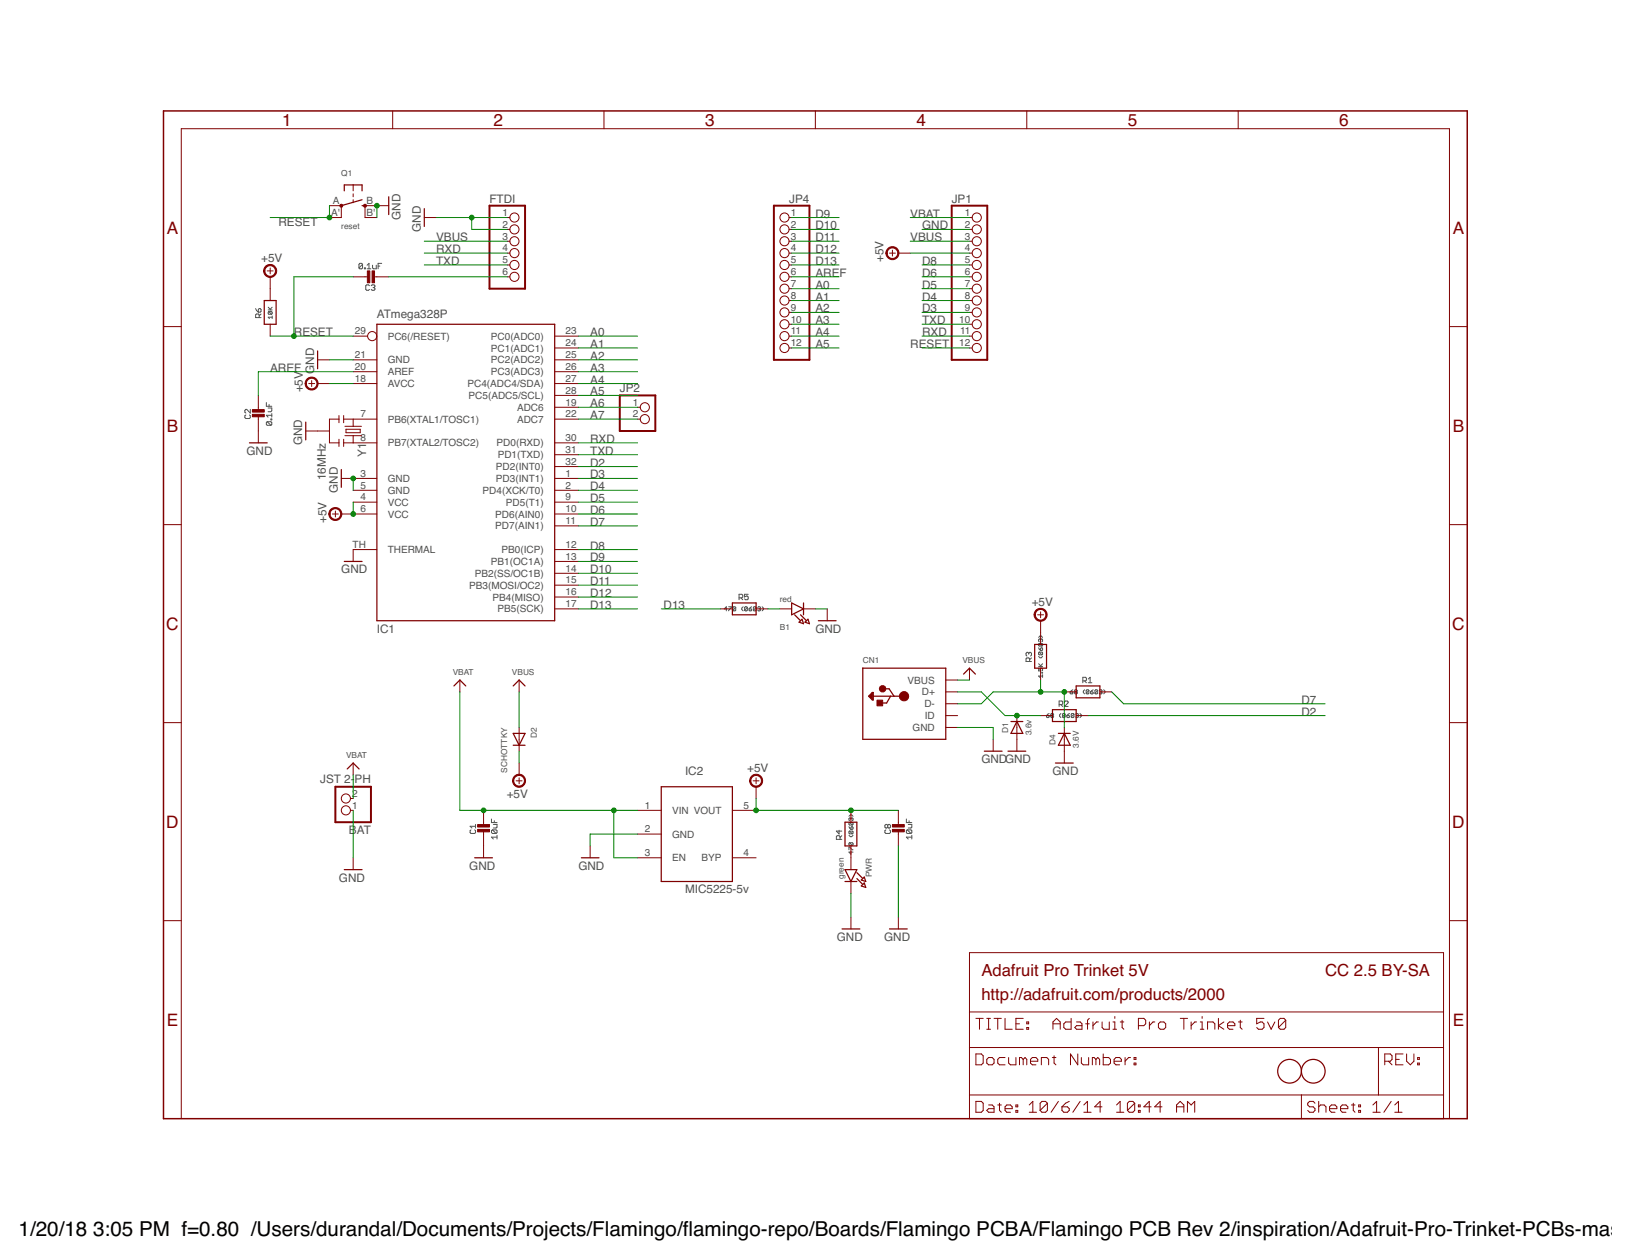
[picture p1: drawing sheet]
<svg xmlns="http://www.w3.org/2000/svg" width="279mm" height="216mm" viewBox="0 0 279 216" stroke-linecap="round" stroke-linejoin="round" font-family="sans-serif">
<g fill="none" stroke="#505050" stroke-width=".17">
<path d="M43.8 52.9l.5 .6M44.3 53l.3-.1 .1 .1v.3l-.1 .2h-.3zM44.4 54.4v-.4l-.1-.2h-.3l-.2 .2v.4h.9M44.7 53.8l-.3 .3M46 53.1h.7M46 52.6l.4 .5M46.1 53.4h.4l.2 .1-.2 .3M46.1 53.4l-.1 .3 .5 .1M46.1 53.4l.4 .4M46.7 54.4h-.7l.2 .2M46.7 54.1v.5M46.7 52.6l-.4 .4"/>
<path d="M62.1 45.3l-.1-.2h-.3l-.2 .2v.6M62.1 45.3v.6l-.1 .2h-.3l-.2-.2M62.1 45.3l-.6 .6M62.5 45.9h.1v.2h-.1zM62.9 46.1h.7M62.9 45.4l.3-.3v1M63.3 49l-.1-.2h-.3l-.2 .2v.6l.2 .1h.3l.1-.1M63.6 49l.2-.2h.3l.2 .2-.2 .3M63.9 45.4v.5l.1 .2h.5v-.7M63.9 49.3h.2M64.1 49.3l.2 .1-.2 .3h-.3l-.2-.1M64.8 45.6h.3"/>
<path d="M65.4 45.1h-.6v1M42.1 71.1l-.1 .1v.4l.1 .1h.7l.1-.1v-.4l-.1-.1M42.9 70.1v.7l-.6-.7h-.2l-.1 .2v.3l.1 .2M45.7 69v.6h.9M45.8 72.3l-.1 .1v.3l.1 .2h.6M45.8 72.3h.6l.2 .1v.3l-.2 .2M45.8 72.3l.6 .6M46 69.9h.6v.5l-.2 .1h-.4M46.1 69.3v.3M46.4 71.8h.2v.1h-.2zM46.6 70.9v.6M46.6 71.2h-.9l.3 .3"/>
<path d="M124.6 104.3h-.5l.4-.3v.7M124.9 104h.4l-.4 .7M126.1 104.1l-.3-.1-.2 .6M126.1 104.1v.5l-.1 .1-.4-.1M126.1 104.1l-.5 .5M126.7 102.4h.4l.2-.1v-.3l-.2-.2h-.4v1M127 102.4l.3 .4M127.4 104l-.3 .2v.2l.3 .3M128.1 104.1l-.3-.1-.2 .1v.5M128.1 104.1v.5l-.1 .1-.4-.1M128.1 104.1l-.5 .5M128.2 101.8h-.6v.5l.3-.2 .3 .2v.3l-.1 .2h-.3l-.2-.2"/>
<path d="M128.4 104.3h.3l.1 .3-.3 .1zM128.8 104l-.4 .3M129.6 104.1l-.4-.1-.1 .6M129.6 104.1v.5l-.1 .1-.4-.1M129.6 104.1l-.5 .5M129.9 104.1l.3-.1 .1 .1-.1 .2M130.1 104.3h.1M130.2 104.3l.1 .1-.1 .3-.3-.1M130.6 104l.3 .2v.2l-.3 .3M176.3 112l-.1-.2-.3 .2v.2l.1 .2M176.3 112l.2-.2 .3 .2v.2l-.1 .2M176.3 112v.1"/>
<path d="M176.5 113.3v-.4l-.2-.2h-.3l-.1 .2v.4h.9M176.8 112.7l-.3 .3M178 114.5v.5h.4l-.1-.3 .1-.2 .3 .1-.1 .4M178 114.2h.7M178 113.7l.5 .5M178 112.5l.3 .2h.2l.2-.2M178 111l.4 .5M178 109.2l.3-.2h.2l.2 .2M178.1 110.3h.5l.1 .1-.1 .3M178.1 111.7h.5l.1 .2-.1 .3M178.1 110.3l-.1 .1 .1 .3h.5M178.1 111.7l-.1 .4 .6 .1"/>
<path d="M178.1 111.7l.5 .5M178.1 110.3l.5 .4M178.4 109.6l.1-.1 .2 .1-.1 .4M178.4 111.1l.1-.1 .2 .1-.1 .4h-.2zM178.4 109.6l-.1-.1-.3 .1 .1 .4M178.4 109.6v.1M178.6 115.2l.1 .1zM178.7 115.8h-.7l.3 .3M178.7 115.6v.5M178.7 113.7l-.3 .4M183.4 118.6h.4l.1 .2-.3 .1zM183.9 118.2l-.5 .4"/>
<path d="M184.3 118.6l-.1 .1 .1 .2 .4-.1-.2-.2M184.3 118.6h.2M184.3 118.6l-.1-.2 .1-.2 .4 .1-.2 .3M185.6 116.7h.5l.1-.2v-.3l-.1-.1h-.5v.9M185.9 118.2l-.2 .2v.3l.2 .2M185.9 116.7l.3 .3M186.5 116.4l.4-.3v.9M186.5 117h.7M186.6 118.3v.5l-.1 .1-.3-.1M186.6 118.3l-.3-.1-.1 .1v.5M186.6 118.3l-.4 .5M186.9 118.6h.4l.1 .2-.4 .1z"/>
<path d="M187.4 118.2l-.5 .4M188.2 118.3v.5l-.2 .1-.3-.1M188.2 118.3l-.4-.1-.1 .6M188.2 118.3l-.5 .5M188.4 118.3l.4-.1 .1 .1-.1 .3M188.7 118.6h.1M188.8 118.6l.1 .1-.1 .2-.4-.1M189.2 118.2l.2 .2v.3l-.2 .2M145.5 139.9l.3-.3h.2l.2 .3M179.4 122.6h.3l.1 .2-.3 .2zM179.8 122.3l-.4 .3M180.2 122.6l-.1-.1 .1-.2 .4 .1-.1 .2"/>
<path d="M180.2 122.6l-.1 .1 .1 .3 .4-.2-.1-.2M180.2 122.6h.3M181.5 120.7h.5l.2-.1v-.3l-.2-.2h-.5v1M181.8 122.3l-.2 .2v.2l.2 .3M181.8 120.7l.4 .4M182.5 120.3l.1-.2h.3l.2 .2v.1l-.6 .7h.6M182.6 122.4l-.4-.1-.1 .1v.4M182.6 122.4v.4l-.1 .2-.4-.2M182.6 122.4l-.5 .4M182.9 122.6h.3l.1 .2-.3 .2zM183.3 122.3l-.4 .3M184.1 122.4v.4l-.1 .2-.4-.2"/>
<path d="M184.1 122.4l-.4-.1-.1 .5M184.1 122.4l-.5 .4M184.4 122.4l.3-.1 .1 .1-.1 .2M184.6 122.6h.1M184.7 122.6l.1 .1-.1 .3-.3-.2M185.1 122.3l.2 .2v.2l-.2 .3M80.7 142.2l-.1 .1v.4l.1 .1h.7l.1-.1v-.4l-.1-.1M81.5 141.3v.6M81.5 141.6h-.9l.3 .3M84.2 140.3v.6h1M84.4 142.2l-.2 .1v.4l.2 .1h.6M84.4 142.2h.6l.2 .1v.4l-.2 .1"/>
<path d="M84.4 142.2l.6 .6M84.6 141.3h.6v.4l-.2 .2h-.4M84.7 140.6v.3M85.2 143.4h-1l.4 .4M85.2 143.1v.7M143.8 142.3v.6l-.4-.5h.9M144 143.8v-.4l-.2-.2h-.3l-.1 .2v.4h.9M144.3 143.2l-.3 .3M145.5 145.6v-.5l.7 .5M145.5 143.1l.3 .3h.2l.2-.3M145.5 141.6l.4 .5M145.6 140.9l-.1 .1 .1 .4h.5"/>
<path d="M145.6 142.4l-.1 .1 .1 .4h.5M145.6 144.4l-.1 .1 .1 .4h.5M145.6 144.4l.6 .1-.1 .4M145.6 140.9h.5l.1 .1-.1 .4M145.6 142.4l.6 .1-.1 .4M145.6 144.4l.5 .5M145.6 142.4l.5 .5M145.6 140.9l.5 .5M145.9 145.9v.5l-.4-.4h.7M145.9 140.3v.1M145.9 140.3l-.1-.1-.3 .1 .1 .3M145.9 140.3l.1-.1 .2 .1-.1 .3"/>
<path d="M146 141.6l.2 .2v.2l-.3 .1v-.3zM151.8 142.2l-.1 .1v.4l.1 .1h.7l.1-.1v-.4l-.1-.1M152.2 141.4l-.2-.1-.3 .1v.3l.1 .2 .4-.2M152.2 141.4l.1-.1 .3 .1v.3l-.1 .2-.3-.2M152.2 141.4v.3M155.4 140.3v.6h.9M155.5 142.2h.6l.2 .1v.4l-.2 .1M155.5 142.2l-.1 .1v.4l.1 .1h.6M155.5 142.2l.6 .6M155.7 141.3h.6v.4l-.2 .2h-.4M155.8 140.6v.3M156.3 143.4h-.9l.3 .4"/>
<path d="M156.3 143.1v.7"/>
</g>
<g fill="none" stroke="#800000" stroke-width=".21">
<path d="M59 32.7v-1h3.1v1M62.1 35.2h.5M62.1 34.2l-3.6 1M66.6 33.7v3.1M72.7 35.8v3M45.3 51.5h2v4.1h-2zM64.6 55.6h30.5v50.8h-30.5zM42.8 75.9h3M52.4 72.3v3.1M54.4 60.1v3.1M58.5 80.5v3M59 96.2h3.1"/>
<path d="M77.8 117.5l1-1 1 1M88 117.5l1-1 1 1M125.5 103.3h4.1v2h-4.1zM135.7 103.3l2 1-2 1zM136.2 105.3l1 1.1M137 106.6l.5-.5 .2 .8zM137.2 105.3l1 1.1M137.7 103.3v2M138 106.6l.5-.5 .2 .8zM140.3 106.4h3M147.9 114.5h14.2v12.2h-14.2zM149.1 119.3l.3-.3v.6l-.2-.3"/>
<path d="M149.5 118.7h.2v1.2h-.2l-.6-.6zM149.5 118.7v1.1M149.7 119.3h5.3M151.6 118h.8l.8 1.3M152.7 119.3l-.7 1.2h-1M165.2 115.5l1-1 1 1M177.4 110.4h2v4.1h-2zM184.5 117.5h4v2.1h-4zM59.5 131.8l1-1.1 1.1 1.1M88 125.7h2l-1 2zM88 127.7h2M113.3 134.8h12.2v16.2h-12.2z"/>
<path d="M168.7 128.7h3.1M172.8 128.7h3M173.3 123.6h2M174.3 123.6l1 2.1h-2zM180.4 121.6h4.1v2h-4.1zM180.9 130.7h3.1M181.4 125.7h2.1M182.4 125.7l1.1 2h-2.1zM59 149h3.1M81.4 147h3M99.7 147h3M144.3 159.2h3.1"/>
<path d="M144.8 151h2.1M144.8 140.9h2.1v4h-2.1zM144.8 149h2.1l-1 2zM146.9 150.5l1 1.1M146.9 149.5l1 1M147.6 151.8l.5-.5 .3 .8zM148.1 150.3l.3 .7-.8-.2zM152.5 159.2h3"/>
<circle cx="221" cy="183.6" r="2.03"/>
<circle cx="225.1" cy="183.6" r="2.03"/>
</g>
<g fill="none" stroke="#800000" stroke-width=".17">
<path d="M67.3 19v3.1M103.5 19v3.1M139.8 19v3.1M176 19v3.1M212.2 19v3.1M56.5 35.2h2v2.1h-2M60.5 31.7v1M60.5 33.2v.5M60.5 34.2v.5M66.6 35.2h-4v2.1h2M72.7 37.3h2.1M87 37.3h.4"/>
<path d="M87 39.3h.4M135.3 37.3h.4M135.3 39.3h.4M166.2 37.3h.4M166.2 39.3h.4M28 56h3.1M45.8 46.4h1M46.3 45.9v1M46.3 47.4v4.1M46.3 55.6v2M60.5 57.6h2.5M60.5 47.4h2.7"/>
<path d="M64 47.4h2.6M87 41.3h.4M87 43.4h.4M87 45.4h.4M87 47.4h.4M95.1 59.6h4M95.1 57.6h4M135.3 59.6h.4M135.3 57.6h.4M135.3 41.3h.4M135.3 43.4h.4M135.3 45.4h.4"/>
<path d="M135.3 47.4h.4M135.3 49.5h.4M135.3 51.5h.4M135.3 53.5h.4M135.3 55.6h.4M152.5 43.4h1M153 42.9v1M154 43.4h2M166.2 59.6h.4M166.2 57.6h.4M166.2 41.3h.4M166.2 43.4h.4"/>
<path d="M166.2 45.4h.4M166.2 47.4h.4M166.2 49.5h.4M166.2 51.5h.4M166.2 53.5h.4M166.2 55.6h.4M248.5 56h3M44.3 67.8v2.6M44.3 71.2v4.7M52.4 73.9h4.1M52.9 65.7h1M53.4 65.2v1"/>
<path d="M54.4 61.7h2.1M54.4 65.7h2.1M58.1 71.8h-1.6v4.1h1.6M58.1 71.2v1.2M58.1 75.3v1.2M58.9 75.9h5.7M58.9 71.8h5.7M58.9 71.2v1.2M58.9 75.3v1.2M59.1 74.7h2.9M59.1 73h2.9M59.3 73.6h2.4v.5h-2.4z"/>
<path d="M60.5 71.8v1.2M60.5 74.7v1.2M60.5 61.7h4.1M60.5 63.7h4.1M60.5 65.7h4.1M95.1 75.9h4M95.1 71.8h4M95.1 61.7h4M95.1 63.7h4M95.1 65.7h4M95.1 79.9h4M95.1 77.9h4"/>
<path d="M95.1 69.8h4M95.1 67.8h4M109.3 71.8h.4M109.3 69.8h.4M28 89.9h3.1M57 88.1h1M57.5 87.6v1M58.5 82h6.1M58.5 88.1h6.1M60.5 84h4.1M60.5 86h4.1M64.6 94.2h-4.1v2"/>
<path d="M95.1 82h4M95.1 84h4M95.1 86h4M95.1 88.1h4M95.1 98.2h4M95.1 96.2h4M95.1 94.2h4M95.1 90.1h4M248.5 89.9h3M78.8 116.5v2.1M89 116.5v2.1M95.1 104.3h4"/>
<path d="M95.1 102.3h4M95.1 100.3h4M123.5 104.3h2M129.6 104.3h2M133.7 104.3h2M137.7 104.3h2.1M141.8 104.3v2.1M162.1 118.6h2M162.1 116.5h2M166.2 114.5v2M177.9 105.3h1M178.4 104.8v1.1"/>
<path d="M178.4 106.4v4M178.4 114.5v2M182.4 118.6h2.1M188.5 118.6h2.1M28 123.8h3.1M60.1 138.9h.4M60.1 136.8h.4M60.5 130.7v2.1M82.9 138.9v2.6M88.5 133.8h1M89 124.7v4M89 130.7v2.1"/>
<path d="M89 133.3v1M109.3 138.9h4M125.5 138.9h4.1M129.1 133.8h1M129.6 133.3v1M129.6 134.8v2M145.9 138.9v2M154 138.9v2.6M162.1 122.6h2M162.1 120.6h2M162.1 124.7h2M170.2 126.7v2"/>
<path d="M174.3 122.6v6.1M178.4 122.6h2M182.4 124.7v6M184.5 122.6h2M248.5 123.8h3M28 157.8h3.1M60.5 147v2M82.9 142.3v4.7M101.2 144.9v2.1M109.3 142.9h4M109.3 147h4M125.5 147h4.1"/>
<path d="M145.9 144.9v4.1M145.9 151v2.1M145.9 157.1v2.1M154 142.3v2.6M154 157.1v2.1M248.5 157.8h3M166.2 163.2h81.2v28.5h-81.2zM166.2 179.5h81.2M166.2 173.4h81.2M167.3 174.5h1.2M167.9 174.5v1.9M169.1 174.5h.7"/>
<path d="M169.1 176.4h.7M169.5 174.5v1.9M170.4 174.5h1.2M171 174.5v1.9M172.3 174.5v1.9h1.2M174.1 175.4h.7M175.4 174.5h-1.3v1.9h1.3M176 175.1h.3v.3h-.3zM176 176.1h.3v.3h-.3zM180.5 175.4h1.2M180.5 176.4v-1.3l.6-.6 .6 .6v1.3M183.6 174.5v1.9h-.9l-.3-.3v-.7l.3-.3h.9"/>
<path d="M184.5 175.1h.7l.3 .3v1h-1l-.3-.3 .3-.4h1M186.1 175.4h.6M186.7 174.5l-.3 .3v1.6M187.3 175.1v1.3M188.3 175.1h-.3l-.7 .6M188.9 175.1v1l.3 .3h.9v-1.3M190.8 176.4h.6M190.8 175.1h.3v1.3M191.1 174.2v.3M192 175.1h.6M192.3 174.8v1.3l.3 .3M195.1 175.7h1l.3-.3v-.6l-.3-.3h-1v1.9"/>
<path d="M197 175.1v1.3M198 175.1h-.4l-.6 .6M198.6 175.4l.3-.3h.6l.3 .3v.7l-.3 .3h-.6l-.3-.3zM202.3 174.5h1.3M202.9 174.5v1.9M204.2 175.1v1.3M205.1 175.1h-.3l-.6 .6M205.7 176.4h.7M205.7 175.1h.4v1.3M206.1 174.2v.3M207 176.4v-1.3h.9l.3 .3v1M208.9 174.5v1.9"/>
<path d="M209.8 175.1l-.9 .6 .9 .7M210.4 175.7h1.3v-.3l-.4-.3h-.6l-.3 .3v.7l.3 .3h.6M212.3 175.1h.6M212.6 174.8v1.3l.3 .3M216.7 174.5h-1.3v.9l.6-.3h.3l.4 .3v.7l-.4 .3h-.6l-.3-.3M217.3 175.1l.6 1.3 .6-1.3M220.4 174.8l-.3-.3h-.6l-.4 .3v1.3M220.4 174.8v1.3l-.3 .3h-.6l-.4-.3M220.4 174.8l-1.3 1.3M236.3 179.5v8.1M31.1 191.7v-169.6h217.4v169.6M166.2 187.6h81.2"/>
<path d="M167.3 180.6h.9l.3 .3v1.3l-.3 .3h-.9zM167.3 188.7h.9l.3 .3v1.3l-.3 .3h-.9zM169.1 181.5l.4-.3h.6l.3 .3v.7l-.3 .3h-.6l-.4-.3zM169.5 189.3h.6l.3 .4v.9h-.9l-.4-.3 .4-.3h.9M171 189.3h.6M171.3 189v1.3l.3 .3M172.3 190h1.2v-.3l-.3-.4h-.6l-.3 .4v.6l.3 .3h.6M172.3 181.2h-1l-.3 .3v.7l.3 .3h1M172.9 181.2v1l.3 .3h.9v-1.3M174.1 190.3h.4v.3h-.4zM174.1 189.3h.4v.4h-.4zM175.4 181.5l.3-.3 .3 .3v1"/>
<path d="M175.4 181.5l-.3-.3h-.3v1.3M175.4 181.5v1M176.4 190.6h1.3M176.4 189.3l.6-.6v1.9M176.6 181.8h1.3v-.3l-.3-.3h-.6l-.4 .3v.7l.4 .3h.6M178.5 182.5v-1.3h.9l.3 .3v1M179.5 189v1.3l-.3 .3h-.6l-.3-.3M179.5 189l-.3-.3h-.6l-.3 .3v1.3M179.5 189l-1.2 1.3M180.4 181.2h.6M180.7 180.9v1.3l.3 .3M181.4 188.7l-1.2 1.9"/>
<path d="M182 189.7h1l.3 .3v.3l-.3 .3h-.6l-.4-.3zM183.3 188.7l-.7 .3-.6 .7M184.7 180.6v1.9l-1.2-1.9v1.9M185.1 188.7l-1.2 1.9M185.4 181.2v1l.3 .3h.9v-1.3M185.8 190.6h1.2M185.8 189.3l.6-.6v1.9M187.9 181.5l-.4-.3h-.3v1.3M187.9 181.5v1M187.9 181.5l.3-.3 .3 .3v1M188.9 189.7h-1.3l1-1v1.9M189.1 180.6v1.9h.9l.4-.3v-.7l-.4-.3h-.9"/>
<path d="M191 181.8h1.2v-.3l-.3-.3h-.6l-.3 .3v.7l.3 .3h.6M191.4 190.6h1.2M191.4 189.3l.6-.6v1.9M192.8 181.2v1.3M193.8 181.2h-.3l-.7 .6M194.4 182.2h.3v.3h-.3zM194.4 181.2h.3v.3h-.3zM194.5 189v1.3l-.3 .3h-.6l-.3-.3M194.5 189l-.3-.3h-.6l-.3 .3v1.3M194.5 189l-1.2 1.3M195.1 190.3h.3v.3h-.3zM195.1 189.3h.3v.4h-.3z"/>
<path d="M197.3 189.7h-1.2l.9-1v1.9M199.2 189.7h-1.3l1-1v1.9M201.7 189.7h1.2M201.7 190.6v-1.3l.6-.6 .6 .6v1.3M203.5 190.6v-1.9l.7 .6 .6-.6v1.9M223.1 187.6v4.1M225.4 189l-.3-.3h-.6l-.3 .3v.3l.3 .4h.6l.3 .3v.3l-.3 .3h-.6l-.3-.3M226 189.7l.4-.4h.6l.3 .4v.9M226 188.7v1.9M227.9 190h1.3v-.3l-.4-.4h-.6l-.3 .4v.6l.3 .3h.6M229.8 190h1.2v-.3l-.3-.4h-.6l-.3 .4v.6l.3 .3h.6M231.6 189.3h.7"/>
<path d="M232 189v1.3l.3 .3M232.9 190.3h.3v.3h-.3zM232.9 189.3h.3v.4h-.3zM235.3 190.6h1.3M235.3 189.3l.7-.6v1.9M237.4 181.8h.9l.3-.3v-.6l-.3-.3h-.9v1.9M238 181.8l.6 .7M238.5 188.7l-1.3 1.9M239.1 190.6h1.2M239.1 189.3l.6-.6v1.9M239.2 181.5h.7M240.5 180.6h-1.3v1.9h1.3"/>
<path d="M241.1 180.6v1.2l.6 .7 .7-.7v-1.2M243 182.2h.3v.3h-.3zM243 181.2h.3v.3h-.3z"/>
<circle cx="88.2" cy="37.3" r=".78"/>
<circle cx="88.2" cy="39.3" r=".78"/>
<circle cx="134.5" cy="37.3" r=".78"/>
<circle cx="134.5" cy="39.3" r=".78"/>
<circle cx="167.4" cy="39.3" r=".78"/>
<circle cx="167.4" cy="37.3" r=".78"/>
<circle cx="63.8" cy="57.6" r=".78"/>
<circle cx="88.2" cy="47.4" r=".78"/>
<circle cx="88.2" cy="43.4" r=".78"/>
<circle cx="88.2" cy="45.4" r=".78"/>
<circle cx="88.2" cy="41.3" r=".78"/>
<circle cx="134.5" cy="57.6" r=".78"/>
<circle cx="134.5" cy="59.6" r=".78"/>
<circle cx="134.5" cy="49.5" r=".78"/>
<circle cx="134.5" cy="55.6" r=".78"/>
<circle cx="134.5" cy="51.5" r=".78"/>
<circle cx="134.5" cy="53.5" r=".78"/>
<circle cx="134.5" cy="43.4" r=".78"/>
<circle cx="134.5" cy="41.3" r=".78"/>
<circle cx="134.5" cy="47.4" r=".78"/>
<circle cx="134.5" cy="45.4" r=".78"/>
<circle cx="167.4" cy="59.6" r=".78"/>
<circle cx="167.4" cy="49.5" r=".78"/>
<circle cx="167.4" cy="53.5" r=".78"/>
<circle cx="167.4" cy="57.6" r=".78"/>
<circle cx="167.4" cy="43.4" r=".78"/>
<circle cx="167.4" cy="45.4" r=".78"/>
<circle cx="167.4" cy="55.6" r=".78"/>
<circle cx="167.4" cy="51.5" r=".78"/>
<circle cx="167.4" cy="47.4" r=".78"/>
<circle cx="167.4" cy="41.3" r=".78"/>
<circle cx="110.5" cy="69.8" r=".78"/>
<circle cx="110.5" cy="71.8" r=".78"/>
<circle cx="59.3" cy="138.9" r=".78"/>
<circle cx="59.3" cy="136.8" r=".78"/>
</g>
<path d="M28 19h223.5v172.7h-223.5z" fill="none" stroke="#800000" stroke-width=".25"/>
<g fill="#800000" stroke="#800000" stroke-width=".17">
<path d="M153 142.1h2v.4h-2z"/>
<path d="M153 141.3h2v.4h-2z"/>
<path d="M81.9 142.1h2v.4h-2z"/>
<path d="M81.9 141.3h2v.4h-2z"/>
<path d="M150.3 120h1v.9h-1z"/>
<path d="M43.3 71h2v.4h-2z"/>
<path d="M43.3 70.2h2v.4h-2z"/>
<path d="M63.8 46.4h.4v2.1h-.4z"/>
<path d="M63 46.4h.4v2.1h-.4z"/>
</g>
<g fill="#800000" stroke="#800000" stroke-width=".17">
<path d="M45.6 45.6a1.12 1.12 0 0 1 1.7 .3 1.12 1.12 0 0 1-.7 1.6 1.12 1.12 0 0 1-1.4-1.1h.2a.92 .92 0 0 1 1.3-.7 .92 .92 0 0 1 .2 1.5 .92 .92 0 0 1-1.5-.5v-.3h-.2v-.3z" fill-rule="evenodd"/>
<path d="M88.2 132.9a1.11 1.11 0 0 1 1.8 .4 1.11 1.11 0 0 1-.8 1.6 1.11 1.11 0 0 1-1.3-1.1h.2a.92 .92 0 0 1 1.2-.9 .92 .92 0 0 1 .3 1.6 .92 .92 0 0 1-1.5-.5v-.2h-.2v-.3z" fill-rule="evenodd"/>
<path d="M128.9 132.9a1.11 1.11 0 0 1 1.7 .4 1.11 1.11 0 0 1-.7 1.6 1.11 1.11 0 0 1-1.4-1.1h.2a.92 .92 0 0 1 1.3-.9 .92 .92 0 0 1 .2 1.6 .92 .92 0 0 1-1.5-.5v-.2h-.2v-.3z" fill-rule="evenodd"/>
<path d="M177.6 104.5a1.12 1.12 0 0 1 1.8 .3 1.12 1.12 0 0 1-.8 1.6 1.12 1.12 0 0 1-1.4-1.1h.3a.9 .9 0 0 1 1.2-.8 .9 .9 0 0 1 .3 1.5 .9 .9 0 0 1-1.5-.4v-.3h-.3l.1-.3z" fill-rule="evenodd"/>
<path d="M52.7 64.9a1.11 1.11 0 0 1 1.7 .3 1.11 1.11 0 0 1-.7 1.6 1.11 1.11 0 0 1-1.4-1.1h.2a.92 .92 0 0 1 1.4-.7 .92 .92 0 0 1 .1 1.5 .92 .92 0 0 1-1.5-.5v-.3h-.2v-.3z" fill-rule="evenodd"/>
<path d="M56.7 87.2a1.11 1.11 0 0 1 1.8 .4 1.11 1.11 0 0 1-.7 1.5 1.11 1.11 0 0 1-1.4-1h.2a.92 .92 0 0 1 1.3-.8 .92 .92 0 0 1 .1 1.6 .92 .92 0 0 1-1.4-.6v-.2h-.2v-.3z" fill-rule="evenodd"/>
<path d="M152.3 42.5a1.12 1.12 0 0 1 1.7 .4 1.12 1.12 0 0 1-.8 1.6 1.12 1.12 0 0 1-1.4-1.1h.3a.91 .91 0 0 1 1.2-.9 .91 .91 0 0 1 .3 1.5 .91 .91 0 0 1-1.5-.4v-.2h-.3l.1-.3z" fill-rule="evenodd"/>
<circle cx="58.5" cy="35.3" r=".27"/>
<circle cx="62.6" cy="35.3" r=".27"/>
<circle cx="155" cy="119.3" r=".81"/>
<circle cx="151.3" cy="118" r=".56"/>
</g>
<path d="M83.9 35.2h6.1v14.3h-6.1zM132.7 35.2h6v26.5h-6zM163.1 35.2h6.1v26.5h-6.1zM106.2 67.8h6.1v6.1h-6.1zM57.5 134.8h6.1v6.1h-6.1z" fill="none" stroke="#800000" stroke-width=".34"/>
<g fill="none" stroke="#008000" stroke-width=".17">
<path d="M56.5 35.2v2.1h-10.2M64.6 35.2v2.1M74.8 37.3h12.2M80.9 37.3v2h6.1M135.7 39.3h8.1M135.7 37.3h8.1M156 37.3h10.2M158.1 39.3h8.1M46.3 57.6h14.2M60.5 47.4h-10.1v10.2M66.6 47.4h20.4M72.7 41.3h14.3"/>
<path d="M72.7 43.4h14.3M72.7 45.4h14.3M99.1 57.6h10.2M99.1 59.6h10.2M135.7 41.3h8.1M135.7 57.6h8.1M135.7 47.4h8.1M135.7 59.6h8.1M135.7 43.4h8.1M135.7 45.4h8.1M135.7 49.5h8.1M135.7 51.5h8.1"/>
<path d="M135.7 53.5h8.1M135.7 55.6h8.1M156 41.3h10.2M156 43.4h10.2M158.1 57.6h8.1M158.1 47.4h8.1M158.1 59.6h8.1M158.1 45.4h8.1M158.1 49.5h8.1M158.1 51.5h8.1M158.1 53.5h8.1M158.1 55.6h8.1"/>
<path d="M56.5 61.7h4M56.5 65.7h4M60.5 63.7h-16.2v4.1M99.1 61.7h10.2M99.1 63.7h10.2M99.1 65.7h10.2M99.1 67.8h10.2M99.1 77.9h10.2M99.1 75.9h10.2M99.1 69.8h10.2M99.1 71.8h10.2M99.1 79.9h10.2"/>
<path d="M60.5 82v2M60.5 86v2.1M99.1 98.2h10.2M99.1 82h10.2M99.1 84h10.2M99.1 90.1h10.2M99.1 88.1h10.2M99.1 86h10.2M99.1 94.2h10.2M99.1 96.2h10.2M78.8 118.6v20.3h30.5M89 118.6v6.1"/>
<path d="M99.1 104.3h10.2M99.1 100.3h10.2M99.1 102.3h10.2M113.3 104.3h10.2M131.6 104.3h2.1M139.8 104.3h2M164.1 118.6h4.1l4.1 4h6.1M164.1 116.5h2.1M178.4 116.5v2.1M190.6 118.6l2 2h34.5M60.5 132.8v4M60.5 138.9v8.1"/>
<path d="M89 128.7v2M105.2 138.9v8.1h4.1M129.6 136.8v2.1h24.4M164.1 124.7h6.1v2M164.1 120.6h4.1l2-2h12.2v6.1M186.5 122.6h40.6M109.3 142.9h-8.1v2M145.9 153.1v4M154 144.9v12.2"/>
</g>
<g fill="#008000" stroke="#008000" stroke-width=".17">
<circle cx="64.6" cy="35.2" r=".4"/>
<circle cx="60.5" cy="82" r=".4"/>
<circle cx="80.9" cy="37.3" r=".4"/>
<circle cx="174.3" cy="122.6" r=".4"/>
<circle cx="178.4" cy="118.6" r=".4"/>
<circle cx="182.4" cy="118.6" r=".4"/>
<circle cx="105.2" cy="138.9" r=".4"/>
<circle cx="82.9" cy="138.9" r=".4"/>
<circle cx="56.5" cy="37.3" r=".4"/>
<circle cx="50.4" cy="57.6" r=".4"/>
<circle cx="129.6" cy="138.9" r=".4"/>
<circle cx="145.9" cy="138.9" r=".4"/>
<circle cx="60.5" cy="88.1" r=".4"/>
</g>
<g font-size="3.5">
<text x="3.2" y="211.7">1/20/18</text>
<text x="16" y="211.7">3:05 PM f=0.80 /Users/durandal/Documents/Projects/Flamingo/famingo-repo/Boards/Flamingo PCBA/Flamingo PCB Rev 2/inspiration/Adafruit-Pro-Trinket-PCBs-maste</text>
<text x="117" y="211.7">l</text>
</g>
<g font-size="2.9" fill="#800000">
<text x="48.4" y="21.6">1</text>
<text x="84.6" y="21.6">2</text>
<text x="120.8" y="21.6">3</text>
<text x="157.1" y="21.6">4</text>
<text x="193.3" y="21.6">5</text>
<text x="229.5" y="21.6">6</text>
<text x="28.6" y="40">A</text>
<text x="249" y="40">A</text>
<text x="28.6" y="74">B</text>
<text x="249" y="74">B</text>
<text x="28.5" y="107.9">C</text>
<text x="248.9" y="107.9">C</text>
<text x="28.5" y="141.8">D</text>
<text x="248.9" y="141.8">D</text>
<text x="168.2" y="167.3">Adafruit Pro Trinket 5V</text>
<text x="227.1" y="167.3">CC 2.5 BY-SA</text>
<text x="168.2" y="171.4">http://adafruit.com/products/2000</text>
<text x="28.6" y="175.8">E</text>
<text x="249" y="175.8">E</text>
</g>
<g font-size="2" fill="#505050">
<text x="83.9" y="34.7">FTDI</text>
<text x="135.3" y="34.7">JP4</text>
<text x="163.1" y="34.7">JP1</text>
<text x="47.7" y="38.7">RESET</text>
<text x="68.7" y="37.7" transform="rotate(-90 68.7 37.7)">GND</text>
<text x="72.1" y="39.7" transform="rotate(-90 72.1 39.7)">GND</text>
<text x="74.8" y="41.3">VBUS</text>
<text x="139.8" y="39.3">D10</text>
<text x="139.8" y="41.3">D11</text>
<text x="139.8" y="37.3">D9</text>
<text x="156" y="41.3">VBUS</text>
<text x="156" y="37.3">VBAT</text>
<text x="158.1" y="39.3">GND</text>
<text x="44.8" y="44.9">+5V</text>
<text x="74.8" y="45.4">TXD</text>
<text x="74.8" y="43.4">RXD</text>
<text x="139.8" y="43.4">D12</text>
<text x="139.8" y="45.4">D13</text>
<text x="139.8" y="47.4">AREF</text>
<text x="151.5" y="44.9" transform="rotate(-90 151.5 44.9)">+5V</text>
<text x="158.1" y="47.4">D6</text>
<text x="158.1" y="45.4">D8</text>
<text x="139.8" y="49.5">A0</text>
<text x="139.8" y="51.5">A1</text>
<text x="139.8" y="53.5">A2</text>
<text x="158.1" y="53.5">D3</text>
<text x="158.1" y="51.5">D4</text>
<text x="158.1" y="49.5">D5</text>
<text x="50.4" y="57.6">RESET</text>
<text x="64.6" y="54.6">ATmega328P</text>
<text x="101.2" y="57.6">A0</text>
<text x="101.2" y="59.6">A1</text>
<text x="139.8" y="55.6">A3</text>
<text x="139.8" y="57.6">A4</text>
<text x="139.8" y="59.6">A5</text>
<text x="156" y="59.6">RESET</text>
<text x="158.1" y="55.6">TXD</text>
<text x="158.1" y="57.6">RXD</text>
<text x="46.3" y="63.7">AREF</text>
<text x="53.8" y="64.1" transform="rotate(-90 53.8 64.1)">GND</text>
<text x="101.2" y="61.7">A2</text>
<text x="101.2" y="63.7">A3</text>
<text x="101.2" y="65.7">A4</text>
<text x="51.9" y="67.2" transform="rotate(-90 51.9 67.2)">+5V</text>
<text x="101.2" y="67.8">A5</text>
<text x="101.2" y="69.8">A6</text>
<text x="101.2" y="71.8">A7</text>
<text x="106.2" y="67.2">JP2</text>
<text x="42.2" y="77.9">GND</text>
<text x="51.8" y="76.3" transform="rotate(-90 51.8 76.3)">GND</text>
<text x="101.2" y="77.9">TXD</text>
<text x="101.2" y="75.9">RXD</text>
<text x="55.9" y="82.3" transform="rotate(-90 55.9 82.3)">16MHz</text>
<text x="62.8" y="78.3" transform="rotate(-90 62.8 78.3)">Y1</text>
<text x="101.2" y="82">D3</text>
<text x="101.2" y="79.9">D2</text>
<text x="56" y="89.6" transform="rotate(-90 56 89.6)">+5V</text>
<text x="57.9" y="84.4" transform="rotate(-90 57.9 84.4)">GND</text>
<text x="101.2" y="84">D4</text>
<text x="101.2" y="88.1">D6</text>
<text x="101.2" y="86">D5</text>
<text x="101.2" y="90.1">D7</text>
<text x="101.2" y="94.2">D8</text>
<text x="58.5" y="98.2">GND</text>
<text x="101.2" y="98.2">D10</text>
<text x="101.2" y="100.3">D11</text>
<text x="101.2" y="96.2">D9</text>
<text x="101.2" y="102.3">D12</text>
<text x="101.2" y="104.3">D13</text>
<text x="113.7" y="104.3">D13</text>
<text x="176.8" y="103.8">+5V</text>
<text x="64.6" y="108.4">IC1</text>
<text x="139.8" y="108.4">GND</text>
<text x="223.1" y="120.6">D7</text>
<text x="223.1" y="122.6">D2</text>
<text x="168.2" y="130.7">GNDGND</text>
<text x="54.9" y="134.2">JST 2-</text>
<text x="60.8" y="134.2">PH</text>
<text x="86.9" y="136.7">+5V</text>
<text x="117.4" y="132.8">IC2</text>
<text x="128.1" y="132.3">+5V</text>
<text x="180.4" y="132.8">GND</text>
<text x="59.8" y="142.8">BAT</text>
<text x="80.4" y="149">GND</text>
<text x="99.1" y="149">GND</text>
<text x="58.1" y="151.1">GND</text>
<text x="117.4" y="153.1">MIC5225-5v</text>
<text x="143.4" y="161.2">GND</text>
<text x="151.6" y="161.2">GND</text>
</g>
<g font-size="1.7" fill="#505050">
<text x="57.1" y="35">A</text>
<text x="62.8" y="35">B</text>
<text x="56.8" y="37">A'</text>
<text x="62.8" y="37">B'</text>
<text x="86.2" y="37">1</text>
<text x="86.2" y="39">2</text>
<text x="86.2" y="41.1">3</text>
<text x="135.5" y="37">1</text>
<text x="135.5" y="39">2</text>
<text x="135.5" y="41.1">3</text>
<text x="165.4" y="37">1</text>
<text x="165.4" y="39">2</text>
<text x="165.4" y="41.1">3</text>
<text x="86.2" y="43.1">4</text>
<text x="86.2" y="45.1">5</text>
<text x="86.2" y="47.2">6</text>
<text x="135.5" y="43.1">4</text>
<text x="135.5" y="45.1">5</text>
<text x="135.5" y="47.2">6</text>
<text x="165.4" y="43.1">4</text>
<text x="165.4" y="45.1">5</text>
<text x="165.4" y="47.2">6</text>
<text x="135.5" y="49.2">7</text>
<text x="135.5" y="51.2">8</text>
<text x="135.5" y="53.3">9</text>
<text x="165.4" y="49.2">7</text>
<text x="165.4" y="51.2">8</text>
<text x="165.4" y="53.3">9</text>
<text x="60.8" y="57.3">29</text>
<text x="66.5" y="58.2">PC6(/RESET)</text>
<text x="84.1" y="58.2">PC0(ADC0)</text>
<text x="96.9" y="59.3">24</text>
<text x="96.9" y="57.3">23</text>
<text x="135.5" y="55.3">10</text>
<text x="135.5" y="57.3">11</text>
<text x="135.5" y="59.3">12</text>
<text x="164.4" y="55.3">10</text>
<text x="164.4" y="59.3">12</text>
<text x="164.6" y="57.3">11</text>
<text x="60.8" y="61.4">21</text>
<text x="60.8" y="63.4">20</text>
<text x="60.8" y="65.4">18</text>
<text x="66.5" y="62.3">GND</text>
<text x="66.5" y="64.3">AREF</text>
<text x="84.1" y="64.3">PC3(ADC3)</text>
<text x="84.1" y="62.3">PC2(ADC2)</text>
<text x="84.1" y="60.2">PC1(ADC1)</text>
<text x="96.9" y="65.4">27</text>
<text x="96.9" y="63.4">26</text>
<text x="96.9" y="61.4">25</text>
<text x="61.8" y="71.5">7</text>
<text x="66.5" y="66.3">AVCC</text>
<text x="80.1" y="66.3">PC4(ADC4/SDA)</text>
<text x="80.3" y="68.4">PC5(ADC5/SCL)</text>
<text x="88.6" y="70.4">ADC6</text>
<text x="96.9" y="71.5">22</text>
<text x="96.9" y="69.5">19</text>
<text x="96.9" y="67.5">28</text>
<text x="108.5" y="69.5">1</text>
<text x="108.5" y="71.5">2</text>
<text x="61.8" y="75.6">8</text>
<text x="66.5" y="76.5">PB7(XTAL2/TOSC2)</text>
<text x="66.5" y="72.4">PB6(XTAL1/TOSC1)</text>
<text x="85.1" y="76.5">PD0(RXD)</text>
<text x="88.6" y="72.4">ADC7</text>
<text x="96.9" y="77.6">31</text>
<text x="96.9" y="75.6">30</text>
<text x="61.8" y="81.7">3</text>
<text x="61.8" y="83.7">5</text>
<text x="66.5" y="82.6">GND</text>
<text x="85" y="82.6">PD3(INT1)</text>
<text x="85" y="80.6">PD2(INT0)</text>
<text x="85.3" y="78.5">PD1(TXD)</text>
<text x="96.9" y="83.7">2</text>
<text x="96.9" y="81.7">1</text>
<text x="96.9" y="79.7">32</text>
<text x="61.8" y="85.8">4</text>
<text x="61.8" y="87.8">6</text>
<text x="66.5" y="84.6">GND</text>
<text x="66.5" y="86.7">VCC</text>
<text x="66.5" y="88.7">VCC</text>
<text x="82.7" y="84.6">PD4(XCK/T0)</text>
<text x="84.9" y="88.7">PD6(AIN0)</text>
<text x="86.7" y="86.7">PD5(T1)</text>
<text x="96.9" y="89.8">11</text>
<text x="96.9" y="87.8">10</text>
<text x="96.9" y="85.8">9</text>
<text x="60.4" y="93.9">TH</text>
<text x="66.5" y="94.8">THERMAL</text>
<text x="84.9" y="90.7">PD7(AIN1)</text>
<text x="86" y="94.8">PB0(ICP)</text>
<text x="96.9" y="95.9">13</text>
<text x="96.9" y="93.9">12</text>
<text x="80.4" y="100.9">PB3(MOSI/OC2)</text>
<text x="81.4" y="98.8">PB2(SS/OC1B)</text>
<text x="84.1" y="96.8">PB1(OC1A)</text>
<text x="96.9" y="100">15</text>
<text x="96.9" y="97.9">14</text>
<text x="84.4" y="102.9">PB4(MISO)</text>
<text x="85.3" y="104.9">PB5(SCK)</text>
<text x="96.9" y="104">17</text>
<text x="96.9" y="102">16</text>
<text x="155.6" y="117.1">VBUS</text>
<text x="158" y="119.2">D+</text>
<text x="156.4" y="125.3">GND</text>
<text x="158.4" y="121.2">D-</text>
<text x="158.5" y="123.2">ID</text>
<text x="60.4" y="136.5">2</text>
<text x="60.4" y="138.6">1</text>
<text x="110.5" y="138.6">1</text>
<text x="110.5" y="142.6">2</text>
<text x="115.2" y="139.5">VIN VOUT</text>
<text x="115.2" y="143.5">GND</text>
<text x="127.4" y="138.6">5</text>
<text x="110.5" y="146.7">3</text>
<text x="115.2" y="147.6">EN</text>
<text x="120.2" y="147.6">BYP</text>
<text x="127.4" y="146.7">4</text>
</g>
<g font-size="1.4" fill="#505050">
<text x="58.5" y="30.2">Q1</text>
<text x="58.5" y="39.3">reset</text>
<text x="133.7" y="103.1">red</text>
<text x="133.7" y="107.9">B1</text>
<text x="147.9" y="113.7">CN1</text>
<text x="165" y="113.7">VBUS</text>
<text x="77.6" y="115.7">VBAT</text>
<text x="87.8" y="115.7">VBUS</text>
<text x="172.8" y="125.6" transform="rotate(-90 172.8 125.6)">D1</text>
<text x="176.8" y="126" transform="rotate(-90 176.8 126)">3.6v</text>
<text x="59.3" y="129.9">VBAT</text>
<text x="92" y="126.5" transform="rotate(-90 92 126.5)">D2</text>
<text x="180.9" y="127.6" transform="rotate(-90 180.9 127.6)">D4</text>
<text x="184.9" y="128.1" transform="rotate(-90 184.9 128.1)">3.6V</text>
<text x="86.9" y="132.4" transform="rotate(-90 86.9 132.4)">SCHOTTKY</text>
<text x="144.6" y="150.6" transform="rotate(-90 144.6 150.6)">green</text>
<text x="149.4" y="150.3" transform="rotate(-90 149.4 150.3)">PWR</text>
</g>
</svg>
